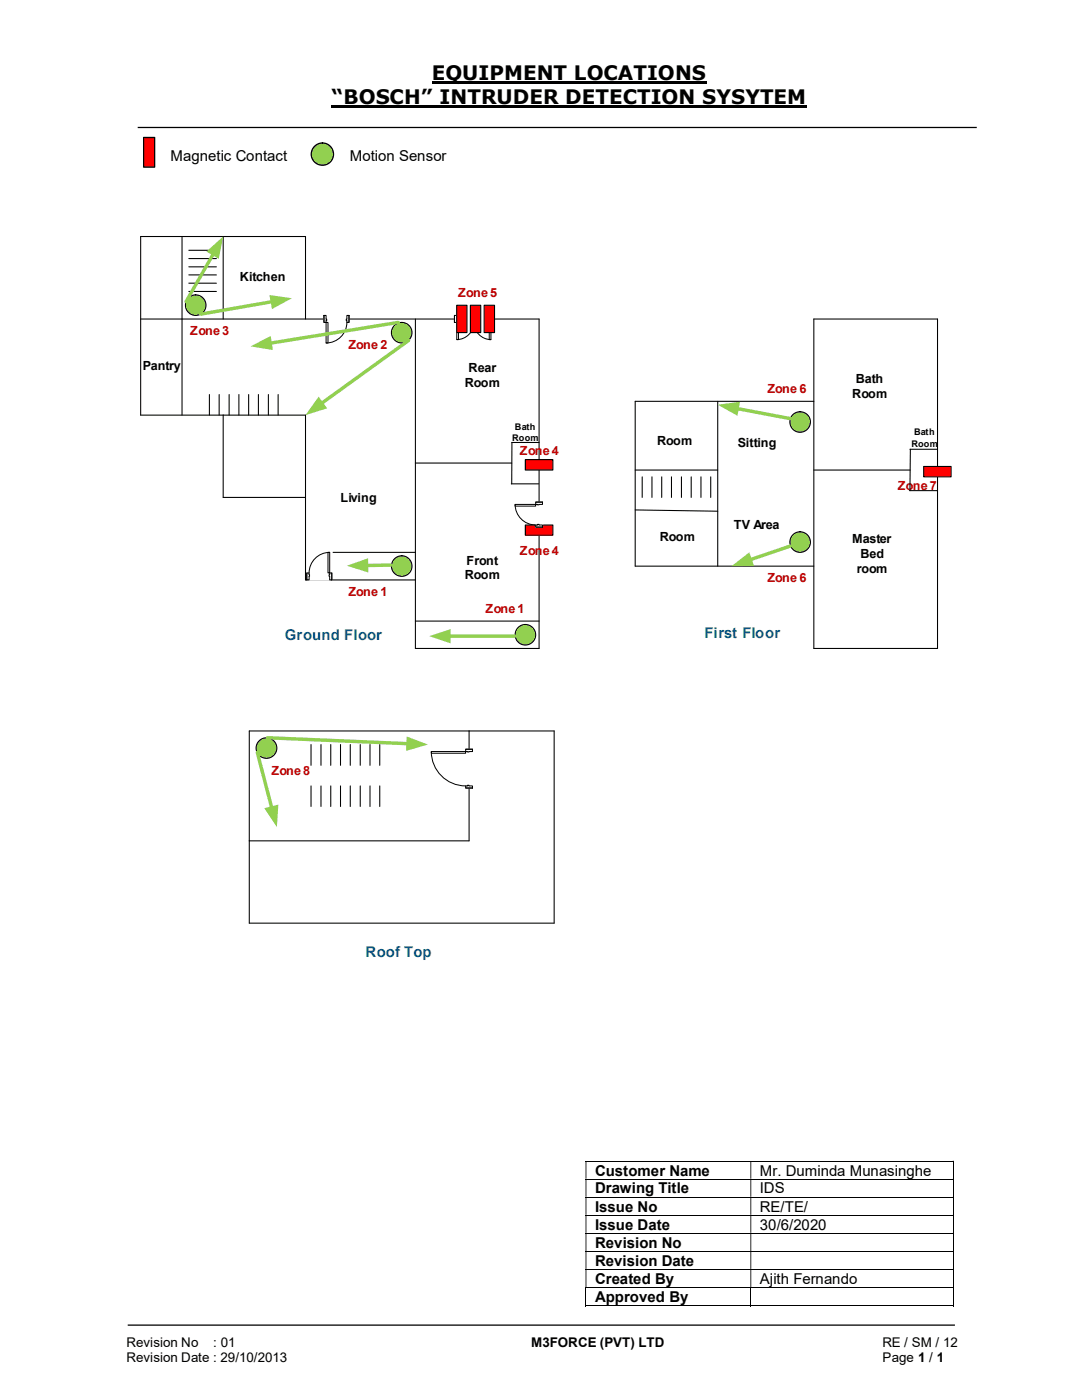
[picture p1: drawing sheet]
<svg xmlns="http://www.w3.org/2000/svg" width="216mm" height="279mm" viewBox="0 0 216 279" stroke-linecap="round" stroke-linejoin="round" font-family="sans-serif">
<path d="M86.1 16.5h54.9M66.2 21.3h94.8" fill="none" stroke="#000" stroke-width=".42"/>
<path d="M27.5 25.4h167.4M25.5 264.5h165" fill="none" stroke="#000" stroke-width=".25"/>
<g fill="none" stroke="#000" stroke-width=".2">
<path d="M116.8 231.7h73.3M116.8 235.3h73.3M116.8 238.9h73.3M190.2 231.8v3.4M190.2 235.4v3.4M190.2 239v3.4M116.8 242.5h73.3M116.8 246.1h73.3M116.8 249.7h73.3M116.8 253.3h73.3M116.8 257h73.3M116.9 257v3.6"/>
<path d="M149.8 257v3.6M190.2 242.6v3.4M190.2 246.2v3.5M190.2 249.8v3.4M190.2 253.4v3.5M190.2 257v3.6M116.8 260.6h32.9M149.9 260.6h40.2"/>
</g>
<g fill="#000">
<path d="M190.1 231.6h.2v.2h-.2zM116.8 231.8h.2v3.4h-.2zM149.7 231.8h.2v3.4h-.2z" fill-rule="evenodd"/>
<path d="M190.1 235.2h.2v.2h-.2zM116.8 235.4h.2v3.4h-.2zM149.7 235.4h.2v3.4h-.2z" fill-rule="evenodd"/>
<path d="M190.1 238.8h.2v.2h-.2zM116.8 239h.2v3.4h-.2zM149.7 239h.2v3.4h-.2z" fill-rule="evenodd"/>
<path d="M190.1 242.4h.2v.2h-.2zM116.8 242.6h.2v3.4h-.2zM149.7 242.6h.2v3.4h-.2z" fill-rule="evenodd"/>
<path d="M190.1 246h.2v.2h-.2zM116.8 246.2h.2v3.5h-.2zM149.7 246.2h.2v3.5h-.2z" fill-rule="evenodd"/>
<path d="M190.1 249.7h.2v.1h-.2zM116.8 249.8h.2v3.4h-.2zM149.7 249.8h.2v3.4h-.2z" fill-rule="evenodd"/>
<path d="M190.1 253.2h.2v.2h-.2zM116.8 253.4h.2v3.5h-.2zM149.7 253.4h.2v3.5h-.2z" fill-rule="evenodd"/>
</g>
<path d="M190.1 256.9h.2v.1h-.2zM190.1 260.5h.2v.1h-.2z" fill="#000"/>
<path d="M28.7 27.4h2.2v6h-2.2z" fill="#f00"/>
<path d="M28.7 27.4h2.2v6h-2.2z" fill="none" stroke="#000" stroke-width=".25"/>
<path d="M36.3 47.2v16.5M44.5 47.2v16.5M28.1 63.7h79.5v65.7h-24.7v-65.7M61 63.7v-16.5h-32.9v35.6h32.9v32.9h21.9M44.5 82.8v16.5h16.5M66.5 110.2h16.4M82.9 124h24.7" fill="none" stroke="#000" stroke-width=".21"/>
<path d="M64.6 62.9h5v1.5h-5z" fill="#fff"/>
<path d="M64.6 62.9h5v1.5h-5z" fill="none" stroke="#fff" stroke-width=".2"/>
<path d="M64.6 62.9v1.4h.5v-1.4zM69.2 62.9h.4v1.4h-.4z" fill-rule="evenodd" fill="#fff"/>
<path d="M65.1 63.7v-.8h-.5v1.4h.5v-.3M69.2 63.7v-.8h.4v1.4h-.4v-.3" fill="none" stroke="#000" stroke-width=".2"/>
<path d="M65.1 63.7v.3h.1v-.3zM69.1 63.7h.1v.3h-.1z" fill-rule="evenodd" fill="#fff"/>
<path d="M64.6 62.9v1.4M65.1 63.7h.1v.3h-.1M69.2 63.7h-.1v.3h.1M69.2 64.3a4.1 4.1 0 0 1-4.1 4.2M69.6 62.9v1.4" fill="none" stroke="#000" stroke-width=".2"/>
<path d="M65.1 64.3h.3v4.2h-.3z" fill-rule="evenodd" fill="#fff"/>
<path d="M65.1 64.3h.3v4.2h-.3z" fill="none" stroke="#000" stroke-width=".2"/>
<circle cx="39.1" cy="60.9" r="2.06" fill="#92d050"/>
<circle cx="39.1" cy="60.9" r="2.06" fill="none" stroke="#000" stroke-width=".21"/>
<circle cx="80.2" cy="66.4" r="2.05" fill="#92d050"/>
<circle cx="80.2" cy="66.4" r="2.05" fill="none" stroke="#000" stroke-width=".21"/>
<circle cx="80.2" cy="113" r="2.06" fill="#92d050"/>
<circle cx="80.2" cy="113" r="2.06" fill="none" stroke="#000" stroke-width=".21"/>
<circle cx="104.8" cy="126.7" r="2.05" fill="#92d050"/>
<g fill="none" stroke="#000" stroke-width=".21">
<path d="M37.7 50h5.5M37.7 51.6h5.5M37.7 53.3h5.5M37.7 54.9h5.5M37.7 56.5h5.5M37.7 58.2h5.5"/>
<circle cx="104.8" cy="126.7" r="2.05"/>
</g>
<path d="M90.7 62.9h7.7v1.5h-7.7z" fill="#fff"/>
<path d="M90.7 62.9h7.7v1.5h-7.7z" fill="none" stroke="#fff" stroke-width=".2"/>
<path d="M98 62.9h.4v1.4h-.4zM90.7 62.9v1.4h.4v-1.4z" fill-rule="evenodd" fill="#fff"/>
<path d="M91.1 63.7v-.8h-.4v1.4h.4v-.3M98 63.7v-.8h.4v1.4h-.4v-.3" fill="none" stroke="#000" stroke-width=".2"/>
<path d="M97.9 63.7l.1 .3zM91.1 63.7l.1 .3z" fill-rule="evenodd" fill="#fff"/>
<path d="M90.7 62.9v1.4M91.1 63.7v.3M91.1 67.8a3.5 3.5 0 0 0 3.5-3.5 3.4 3.4 0 0 0 3.4 3.5M98 63.7v.3M98.4 62.9v1.4" fill="none" stroke="#000" stroke-width=".2"/>
<path d="M91.1 64.3h.4v3.5h-.4z" fill-rule="evenodd" fill="#fff"/>
<path d="M91.1 64.3h.4v3.5h-.4z" fill="none" stroke="#000" stroke-width=".2"/>
<path d="M97.6 64.3h.4v3.5h-.4z" fill-rule="evenodd" fill="#fff"/>
<path d="M97.6 64.3h.4v3.5h-.4z" fill="none" stroke="#000" stroke-width=".2"/>
<path d="M93.9 60.9h2v5.5h-2z" fill="#f00"/>
<path d="M93.9 60.9h2v5.5h-2z" fill="none" stroke="#000" stroke-width=".21"/>
<path d="M96.6 60.9h2.1v5.5h-2.1z" fill="#f00"/>
<path d="M96.6 60.9h2.1v5.5h-2.1z" fill="none" stroke="#000" stroke-width=".21"/>
<path d="M104.8 104.8h5.5v2h-5.5z" fill-rule="evenodd" fill="#f00"/>
<path d="M104.8 104.8h5.5v2h-5.5z" fill="none" stroke="#000" stroke-width=".21"/>
<path d="M104.8 91.7h5.5v2.1h-5.5z" fill-rule="evenodd" fill="#f00"/>
<path d="M104.8 91.7h5.5v2.1h-5.5zM49.7 145.9h60.9M49.7 167.8h43.9M49.7 184.2h60.9" fill="none" stroke="#000" stroke-width=".21"/>
<path d="M91.1 60.9h2.1v5.5h-2.1z" fill="#f00"/>
<g fill="none" stroke="#000" stroke-width=".21">
<path d="M36.3 63.7v19.1M91.1 60.9h2.1v5.5h-2.1zM162.4 63.7h24.7v65.7h-24.7zM82.9 92.4h19.2M102.1 88.3h5.5M102.2 88.3l-.1 8.3M126.7 93.8h16.5M126.7 80.1v32.9M143.2 80.1v32.9M162.4 93.8h19.2M126.7 101.8l16.5 .2M49.7 145.9v38.3"/>
<path d="M93.6 145.9v21.9M110.6 145.9v38.3"/>
</g>
<circle cx="159.7" cy="84.2" r="2.05" fill="#92d050"/>
<circle cx="159.7" cy="84.2" r="2.05" fill="none" stroke="#000" stroke-width=".21"/>
<path d="M81.5 67.9l-17.4 12.6" fill="none" stroke="#92d050" stroke-width=".68"/>
<path d="M63.6 79.2l1.7 2.3-4.3 1.3z" fill="#92d050"/>
<path d="M79.5 64.3l-25.6 4.2" fill="none" stroke="#92d050" stroke-width=".68"/>
<path d="M50 69.1l4-2 .4 2.7z" fill="#92d050"/>
<path d="M78.1 112.8l-5 .1" fill="none" stroke="#92d050" stroke-width=".68"/>
<path d="M69.2 112.9l4.2-1.5 .1 2.9z" fill="#92d050"/>
<path d="M89.6 127h13.2" fill="none" stroke="#92d050" stroke-width=".68"/>
<path d="M85.6 127l4.3-1.4v2.8z" fill="#92d050"/>
<path d="M54.4 60.2l-14.4 2.5" fill="none" stroke="#92d050" stroke-width=".68"/>
<path d="M53.8 58.9l4.5 .6-4 2.2z" fill="#92d050"/>
<path d="M42.6 50.6l-5.5 9.6" fill="none" stroke="#92d050" stroke-width=".68"/>
<path d="M41.2 50.2l3.3-3-.9 4.4z" fill="#92d050"/>
<path d="M41.8 78.7v4.1M43.7 78.7v4.1M45.7 78.7v4.1M47.7 78.7v4.1M49.6 78.7v4.1M51.6 78.7v4.1M53.6 78.7v4.1M55.5 78.7v4.1" fill="none" stroke="#000" stroke-width=".21"/>
<path d="M61.2 114.3h5v1.5h-5z" fill="#fff"/>
<path d="M61.2 114.3h5v1.5h-5z" fill="none" stroke="#fff" stroke-width=".2"/>
<path d="M65.8 114.3v1.4h.4v-1.4zM61.2 114.3h.5v1.4h-.5z" fill-rule="evenodd" fill="#fff"/>
<path d="M61.7 114.7v-.4h-.5v1.4h.5v-.7M65.8 114.7v-.4h.4v1.4h-.4v-.7" fill="none" stroke="#000" stroke-width=".2"/>
<path d="M65.7 114.7v.3h.1v-.3zM61.7 114.7l.1 .3z" fill-rule="evenodd" fill="#fff"/>
<path d="M61.2 114.3v1.4M61.7 114.7v.3M65.8 114.7h-.1v.3h.1M65.8 110.2a4.1 4.1 0 0 0-4.1 4.1M66.2 114.3v1.4" fill="none" stroke="#000" stroke-width=".2"/>
<path d="M65.4 110.2h.4v4.1h-.4z" fill-rule="evenodd" fill="#fff"/>
<path d="M65.4 110.2h.4v4.1h-.4z" fill="none" stroke="#000" stroke-width=".2"/>
<path d="M102 96.6h5.5" fill="none" stroke="#000" stroke-width=".21"/>
<path d="M106.8 100.2h1.5v5h-1.5z" fill-rule="evenodd" fill="#fff"/>
<path d="M106.8 100.2h1.5v5h-1.5z" fill="none" stroke="#fff" stroke-width=".2"/>
<path d="M106.9 100.2v.5h1.3v-.5zM106.9 104.8h1.3v.4h-1.3z" fill-rule="evenodd" fill="#fff"/>
<path d="M107.2 100.7h-.3v-.5h1.3v.5h-.6M107.2 104.8h-.3v.4h1.3v-.4h-.6" fill="none" stroke="#000" stroke-width=".2"/>
<path d="M107.2 100.7l.4 .1zM107.2 104.6h.4v.2h-.4z" fill-rule="evenodd" fill="#fff"/>
<path d="M102.8 100.7a4.1 4.1 0 0 0 4.1 4.1M106.9 100.2h1.3M106.9 105.2h1.3M107.2 100.7h.4M107.2 104.8v-.2h.4v.2" fill="none" stroke="#000" stroke-width=".2"/>
<path d="M102.8 100.7h4.1v.3h-4.1z" fill="#fff"/>
<path d="M102.8 100.7h4.1v.3h-4.1z" fill="none" stroke="#000" stroke-width=".2"/>
<path d="M126.7 80.1h35.7M128.1 95.2v4.1M130.1 95.2v4.1M132 95.2v4.1M134 95.2v4.1M136 95.2v4.1M137.9 95.2v4.1M139.9 95.2v4.1M141.8 95.2v4.1M126.7 113h35.7" fill="none" stroke="#000" stroke-width=".21"/>
<circle cx="159.7" cy="108.2" r="2.05" fill="#92d050"/>
<circle cx="159.7" cy="108.2" r="2.05" fill="none" stroke="#000" stroke-width=".21"/>
<path d="M184.3 93.1h5.5v2.1h-5.5z" fill-rule="evenodd" fill="#f00"/>
<g fill="none" stroke="#000" stroke-width=".21">
<path d="M181.5 97.9h5.5M181.6 89.7h5.5M181.7 89.7l-.1 8.2M184.3 93.1h5.5v2.1h-5.5zM62.1 148.6v4.1M62.1 156.8v4.2M64.1 148.6v4.1M64.1 156.8v4.2M66 148.6v4.1M66 156.8v4.2M67.9 148.6v4.1M67.9 156.8v4.2"/>
<path d="M69.9 148.6v4.1M69.9 156.8v4.2M71.9 148.6v4.1M71.9 156.8v4.2M73.8 148.6v4.1M73.8 156.8v4.2M75.8 148.6v4.1M75.8 156.8v4.2"/>
</g>
<circle cx="53.2" cy="149.3" r="2.06" fill="#92d050"/>
<circle cx="53.2" cy="149.3" r="2.06" fill="none" stroke="#000" stroke-width=".21"/>
<path d="M147.1 81.5l10.9 2.1" fill="none" stroke="#92d050" stroke-width=".68"/>
<path d="M143.2 80.8l4.5-.6-.5 2.8z" fill="#92d050"/>
<path d="M157.7 109l-8.1 2.7" fill="none" stroke="#92d050" stroke-width=".68"/>
<path d="M146 113l3.5-2.8 1 2.7z" fill="#92d050"/>
<path d="M53.3 147.2l28.1 1.2" fill="none" stroke="#92d050" stroke-width=".68"/>
<path d="M81.2 147l4.2 1.6-4.4 1.3z" fill="#92d050"/>
<path d="M51.4 150.2l2.8 11" fill="none" stroke="#92d050" stroke-width=".68"/>
<path d="M52.7 161.3l2.8-.7-.3 4.5z" fill="#92d050"/>
<path d="M92.9 149.5h1.4v7.8h-1.4z" fill-rule="evenodd" fill="#fff"/>
<path d="M92.9 149.5h1.4v7.8h-1.4z" fill="none" stroke="#fff" stroke-width=".2"/>
<path d="M92.9 149.5v.5h1.4v-.5zM92.9 156.8h1.4v.5h-1.4z" fill-rule="evenodd" fill="#fff"/>
<path d="M93.3 150h-.4v-.5h1.4v.5h-.7M93.3 156.8h-.4v.5h1.4v-.5h-.7" fill="none" stroke="#000" stroke-width=".2"/>
<path d="M93.3 150l.3 .1zM93.3 156.7h.3v.1h-.3z" fill-rule="evenodd" fill="#fff"/>
<path d="M86.1 150a6.9 6.9 0 0 0 6.8 6.8M92.9 149.5h1.4M92.9 157.3h1.4M93.3 150h.3M93.3 156.8v-.1h.3v.1" fill="none" stroke="#000" stroke-width=".2"/>
<path d="M86.1 150h6.8v.3h-6.8z" fill="#fff"/>
<path d="M86.1 150h6.8v.3h-6.8z" fill="none" stroke="#000" stroke-width=".2"/>
<circle cx="64.3" cy="30.8" r="2.23" fill="#92d050"/>
<circle cx="64.3" cy="30.8" r="2.23" fill="none" stroke="#000" stroke-width=".25"/>
<g font-size="4">
<text x="86.1" y="16">EQUIPMENT LOCATIONS</text>
<text x="66.2" y="20.8">“BOSCH” INTRUDER DETECTION SYSYTEM</text>
</g>
<g font-size="3">
<text x="34" y="32.1">Magnetic Contact</text>
<text x="69.8" y="32.1">Motion Sensor</text>
<text x="118.7" y="234.6">Customer Name</text>
<text x="118.7" y="238.2">Drawing Title</text>
<text x="151.6" y="234.6">Mr. Duminda Munasinghe</text>
<text x="151.6" y="238.2">IDS</text>
<text x="118.7" y="241.8">Issue No</text>
<text x="118.7" y="245.4">Issue Date</text>
<text x="151.6" y="241.8">RE/TE/</text>
<text x="151.6" y="245.4">30/6/2020</text>
<text x="118.7" y="249">Revision No</text>
<text x="118.7" y="252.6">Revision Date</text>
<text x="118.7" y="256.2">Created By</text>
<text x="151.6" y="256.2">Ajith Fernando</text>
<text x="118.7" y="259.8">Approved By</text>
</g>
<g font-size="3" fill="#0070c0">
<text x="56.9" y="127.7">Ground Floor</text>
<text x="140.6" y="127.4">First Floor</text>
<text x="72.9" y="191">Roof Top</text>
</g>
<g font-size="2.7">
<text x="25.2" y="268.8">Revision No</text>
<text x="42.6" y="268.8">: 01</text>
<text x="106" y="268.8">M3FORCE (PVT) LTD</text>
<text x="176.1" y="268.8">RE / SM / 12</text>
<text x="25.2" y="271.8">Revision Date : 29/10/2013</text>
<text x="176.1" y="271.8">Page 1 / 1</text>
</g>
<g font-size="2.5">
<text x="47.9" y="56">Kitchen</text>
<text x="28.5" y="73.8">Pantry</text>
<text x="92.8" y="77.2">Room</text>
<text x="93.5" y="74.3">Rear</text>
<text x="170.8" y="76.5">Bath</text>
<text x="170" y="79.4">Room</text>
<text x="131.1" y="88.9">Room</text>
<text x="147.2" y="89.2">Sitting</text>
<text x="67.9" y="100.1">Living</text>
<text x="146.4" y="105.6">TV Area</text>
<text x="93.1" y="112.7">Front</text>
<text x="131.7" y="108">Room</text>
<text x="170.1" y="108.5">Master</text>
<text x="171.7" y="111.4">Bed</text>
<text x="92.8" y="115.6">Room</text>
<text x="170.9" y="114.3">room</text>
</g>
<g font-size="2.5" fill="#c00000">
<text x="91.4" y="59.4">Zone 5</text>
<text x="38" y="66.9">Zone 3</text>
<text x="69.5" y="69.7">Zone 2</text>
<text x="153.1" y="78.5">Zone 6</text>
<text x="103.8" y="90.8">Zone 4</text>
<text x="179.2" y="97.7">Zone 7</text>
<text x="103.8" y="110.8">Zone 4</text>
<text x="69.5" y="119">Zone 1</text>
<text x="153.1" y="116.2">Zone 6</text>
<text x="96.9" y="122.3">Zone 1</text>
<text x="54.1" y="154.6">Zone 8</text>
</g>
<g font-size="1.8">
<text x="102.2" y="88">Room</text>
<text x="102.7" y="85.8">Bath</text>
<text x="181.9" y="89.1">Room</text>
<text x="182.4" y="86.9">Bath</text>
</g>
</svg>
